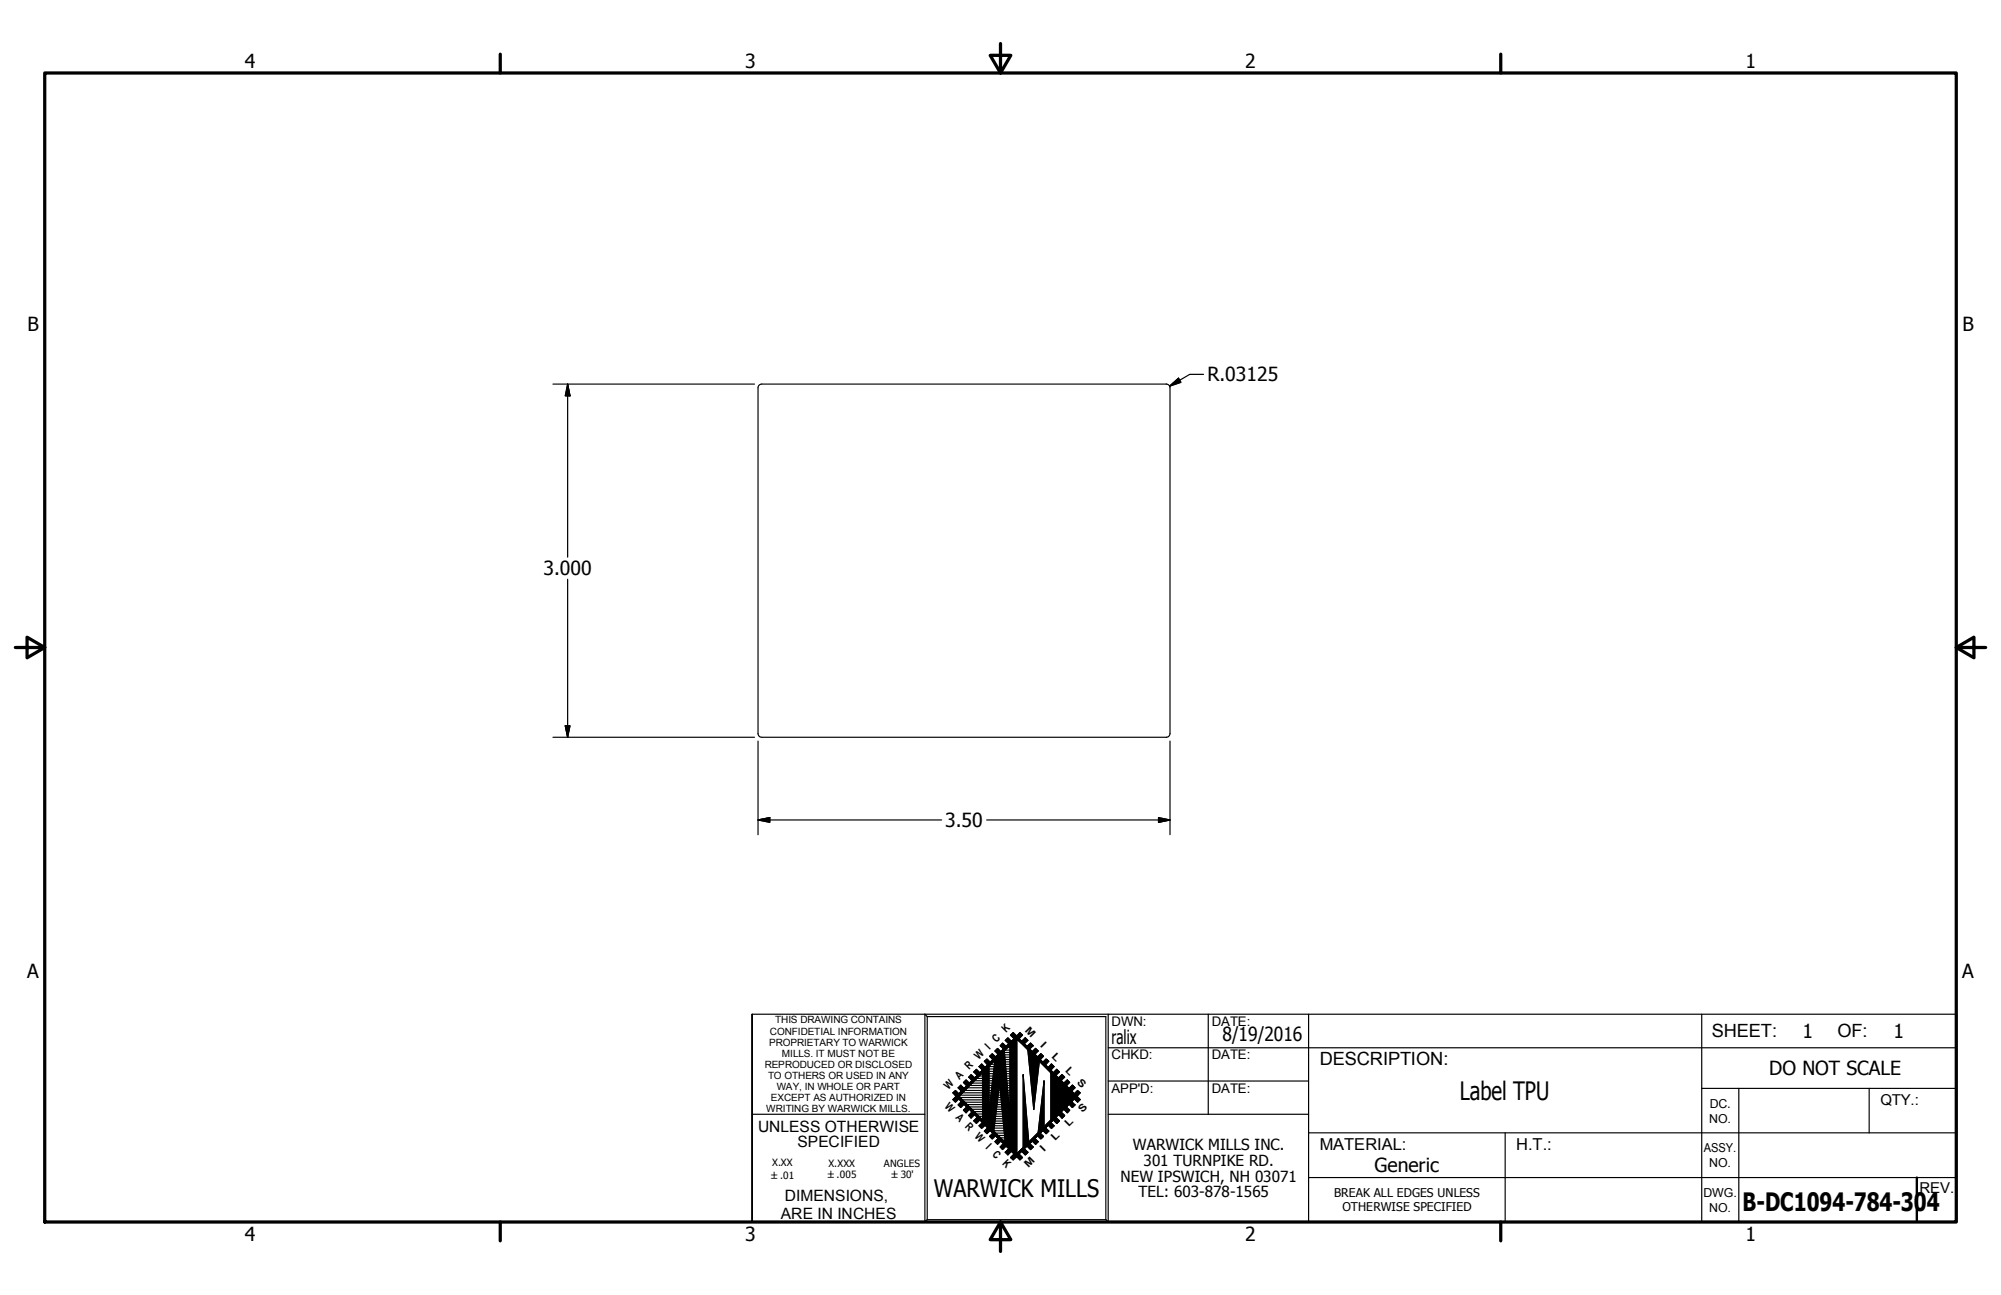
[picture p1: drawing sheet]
<svg xmlns="http://www.w3.org/2000/svg" width="432mm" height="279mm" viewBox="0 0 432 279" stroke-linecap="round" stroke-linejoin="round" font-family="sans-serif">
<!-- layer: Hatch (ANSI) -->
<g fill="#000" stroke="#000" stroke-width=".22">
<path d="M205.6 235.8l.6-.5 .7 .7zM206.3 236.5l.6 .6-1.3 .1zM205.6 235.8l1.3 .2-.6 .5zM206.9 236v.5h-.6zM205.6 237.2l1.3-.1-.7 .7zM213.1 229.7l-6.2 6.8zM212 230.9l.6-.6-5.7 6.2zM206.9 236.5l12.5 12.5-6.8-6.2zM210.9 232l.6-.5-4.6 5zM210.3 232.5l.6-.5-4 4.5zM209.2 233.7l.5-.6-2.8 3.4zM209.2 233.7l-2.3 2.8z"/>
<path d="M208 234.8l-1.1 1.7 .6-1.1zM206.9 236l.6-.6-.6 1.1zM206.3 236.5h.6v.6zM206.9 236.5l.6 1.2-.6-.6zM206.9 236.5l1.1 1.8-.5-.6zM206.9 236.5l2.3 2.8-.6-.5zM206.9 236.5l2.8 3.4zM206.9 236.5l3.4 4zM206.9 236.5l4.6 5.1zM206.9 236.5l5.1 5.7zM206.9 236.5l5.7 6.3zM206.8 234.7l.5-.6 .7 .7z"/>
<path d="M208.5 233l.7 .7-1.3-.1zM206.8 234.7l1.2 .1-.5 .6zM207.5 237.7l.5 .6-1.2 .1zM206.8 238.4l1.2-.1-.7 .7zM206.9 236.5l1.7 2.3-.6-.5zM207.9 233.6l1.3 .1-.6 .6zM208.6 234.3l-1.7 2.2 1.1-1.7zM208.6 238.8l.6 .5-1.3 .2zM207.9 239.5l1.3-.2-.7 .8zM209.5 231.8l.8 .7-1.3-.1zM209 232.4l1.3 .1-.6 .6zM209.7 233.1l.6-.6-3.4 4z"/>
<path d="M210.1 231.3l.6-.6 .8 .8zM211.8 229.6l.8 .7-1.3-.2zM210.1 231.3l1.4 .2-.6 .5zM211.3 230.1l1.3 .2-.6 .6zM212 230.9l-5.1 5.6zM212.4 229l.6-.5 .7 .7zM213.4 230v9.9l-1.4-8.4zM212 231.5l1.4 8.4-1.4 1.7zM213.4 239.9l1 4.2-2.4-2.5zM214.1 227.3l.7 .7-1.2-.1zM212.4 229l1.3 .2-.6 .5zM213.6 227.9l1.2 .1-.6 .6z"/>
<path d="M213.7 229.2l5.7-5.1zM214.7 226.8l.6-.6 .7 .7zM215.7 233.7l2.2 7.5-1 5.3zM214.7 228.8l2-2-1 6.9zM214.7 228.8l1 4.9-2.3 6.2zM214.7 226.8l1.3 .1-.6 .6zM215.4 227.5l4-3.4zM216.3 225l.8 .7-1.3-.1zM217.5 223.9l.7 .8-1.3-.2zM215.8 225.6l1.3 .1-.6 .6zM216.9 224.5l1.3 .2-.5 .5zM217.1 225.7l.6-.5 1.7-1.1z"/>
<path d="M218.1 223.3l.5-.5 .8 .7zM217.9 225.5l1.5-1.4-1.5 17.1zM213.1 229.7l6.3-5.6-12.5 12.4zM219.4 224.1l6.2 5.6zM219.4 224.1l5.6 5.1zM219.4 224.1l5.1 4.5zM219.4 224.1l3.9 3.4zM219.4 224.1l3.4 2.8zM219.4 224.1l2.8 2.2zM219.4 224.1l1.1 .6 .5 .5zM219.4 224.1h.5l.6 .6zM219.4 223.5l.5 .6h-.5z"/>
<path d="M219.4 223.5l1.3-.2-.8 .8zM220.1 222.8l.6 .5-1.3 .2zM218.1 223.3l1.3 .2-.6 .6zM218.8 224.1l.6-.6v.6zM218.2 224.7l.6-.6h.6zM217.7 225.2l.5-.5 1.2-.6zM217.1 225.7l2.3-1.6-2.9 2.2zM216 226.9l3.4-2.8zM215.4 227.5l4-3.4-4.6 3.9zM214.2 228.6l5.2-4.5zM213.7 229.2l5.7-5.1-6.3 5.6zM221.2 223.9l.6 .6-1.3 .2z"/>
<path d="M220.5 224.7l1.3-.2-.8 .7zM221.6 225.7l1.3-.1-.7 .7zM221.6 225.7l.8-.7 .5 .6zM219.4 224.1l1.6 1.1 .6 .5zM223.5 226.2l.5 .6-1.2 .1zM221.8 226.6l2.5 2.4-1.2 10.4zM222.8 226.9l1.2-.1-.7 .7zM223.9 228l1.3-.1-.7 .7zM224.6 227.3l.6 .6-1.3 .1zM219.4 224.1l4.5 3.9zM225 229.2l.7-.7 .6 .5zM225 229.2l1.3-.2-.7 .7z"/>
<path d="M226.9 229.6l.6 .5-1.3 .2zM226.8 231.5l5 5-5 5.1zM226.2 230.3l1.3-.2-.7 .8zM227.3 231.5l1.3-.2-.8 .7zM227.3 231.5l.7-.8 .6 .6zM226.8 230.9l5 5.6zM228.4 232.5l.8-.7 .5 .6zM229 239.9l.7 .8-1.3-.2zM231.8 236.5l-2.8 3.4zM228.4 232.5l1.3-.1-.7 .7zM229.6 239.3l.5-.5 .7 .7zM229.6 233.7l1.2-.1-.7 .7z"/>
<path d="M229.6 233.7l.7-.7 .5 .6zM229 233.1l2.8 3.4zM231.3 237.7l.7 .7-1.3-.1zM231.8 236.5l-.5 1.2-.6 .6zM231.4 234.1l.6 .6-1.3 .1zM230.7 234.8l1.3-.1-.7 .7zM230.7 238.3l1.3 .1-.6 .6zM219.4 224.1l6.2 5.6 6.2 6.8zM231.8 236.5l-5.6 6.3zM231.8 236.5l-5 5.7zM231.8 236.5l-4 4.5zM231.8 236.5l-3.4 4z"/>
<path d="M231.8 236.5l-1.7 2.3-.5 .5zM231.8 236.5l-1.1 1.8-.6 .5zM231.8 236.5v.6l-.5 .6zM231.8 236.5h.6l-.6 .6zM231.8 236l.6 .5h-.6zM231.8 236l1.3-.2-.7 .7zM232.5 235.3l.6 .5-1.3 .2zM231.3 235.4l.5 .6v.5zM230.7 234.8l.6 .6 .5 1.1zM230.1 234.3l.6 .5 1.1 1.7zM229.6 233.7l2.2 2.8zM228.4 232.5l3.4 4z"/>
<path d="M227.8 232l4 4.5zM227.3 231.5l4.5 5zM226.2 230.3l5.6 6.2zM225.6 229.7l6.2 6.8zM232.4 236.5l.7 .7-1.3-.1zM231.8 237.1l1.3 .1-.6 .6zM209.7 239.9l.6 .6-1.3 .2zM209 240.7l1.3-.2-.8 .7zM206.9 236.5l4 4.5zM210.1 241.8l.8-.8 .6 .6zM210.1 241.8l1.4-.2-.8 .8zM211.3 242.9l.7-.7 .6 .6z"/>
<path d="M211.3 242.9l1.3-.1-.8 .7zM212.4 244l.7-.7 .6 .6zM212.4 244l1.3-.1-.7 .7zM213.7 243.9l5.7 5.1zM214.2 244.5l.6 .5-1.2 .2zM215.7 233.7l-1.3 10.4-1-4.2zM213.6 245.2l1.2-.2-.7 .7zM215.4 245.6l.6 .6-1.3 .1zM214.7 246.3l1.3-.1-.7 .7zM216 246.2l3.4 2.8zM216.5 246.7l.6 .6-1.3 .2zM215.8 247.5l1.3-.2-.8 .7z"/>
<path d="M217.9 241.2l1.5 7.8-2.5-2.5zM219.4 224.1v24.9l-1.5-7.8zM216.7 226.8l1.2 14.4-2.2-7.5zM217.7 247.8l.5 .6-1.3 .2zM216.9 248.6l1.3-.2-.7 .8zM218.2 248.4l1.2 .6h-.6zM218.1 249.7l.7-.7 .6 .6zM231.8 236.5l-5.6 6.3-6.8 6.2zM212.6 242.8l6.8 6.2zM213.1 243.3l6.3 5.7zM219.4 249l2.2-1.7zM219.4 249l2.8-2.3z"/>
<path d="M219.4 249l3.9-3.4zM219.4 249l4.5-4zM219.4 249l5.6-5.1zM219.4 249l6.2-5.7zM214.2 244.5l5.2 4.5zM214.8 245l4.6 4zM215.4 245.6l4 3.4zM216.5 246.7l2.9 2.3zM217.1 247.3l2.3 1.7-1.7-1.2zM217.7 247.8l1.7 1.2-1.2-.6zM218.8 249h.6v.6zM219.4 249h.5l-.5 .6z"/>
<path d="M218.1 249.7l1.3-.1-.8 .7zM219.9 249l.8 .7-1.3-.1zM219.4 249l1.1-.6-.6 .6zM221 247.8l.8 .8-1.3-.2zM219.4 249l1.6-1.2-.5 .6zM219.4 249.6l1.3 .1-.6 .6zM220.8 231.8l1.2 14.5-1.2 1.2zM220.5 248.4l1.3 .2-.6 .6zM221.6 247.3l.6-.6 .7 .8zM219.4 249l3.4-2.8zM223.3 245.6l.7 .7-1.2-.1zM221.6 247.3l1.3 .2-.5 .5z"/>
<path d="M222.8 246.2l1.2 .1-.5 .6zM224.5 244.5l.7 .7-1.3-.2zM219.4 249l5.1-4.5zM223.9 245l1.3 .2-.6 .5zM225.3 233.2v9.8l-1.3 1.3zM225 243.9l.6-.6 .7 .7zM219.4 249l6.8-6.2zM226.2 242.8l.6-.6 .7 .7zM225 243.9l1.3 .1-.6 .6zM226.2 242.8l1.3 .1-.6 .6zM227.3 241.6l.5-.6 .8 .8zM231.8 236.5l-4.5 5.1z"/>
<path d="M227.3 241.6l1.3 .2-.6 .6zM228.4 240.5l1.3 .2-.5 .5zM229.6 239.3l1.2 .2-.5 .6z"/>
</g>
<!-- layer: Border (ANSI) -->
<path d="M9.7 15.7h412.4v248h-412.4zM107.9 11.7v4M215.9 9.4v6.3l-2.2-3.8h4.4l-2.2 3.8M323.8 11.7v4M3.3 139.7h6.4l-3.9-2.2v4.4l3.9-2.2M422.1 139.7l3.9 2.2v-4.4l-3.9 2.2h6.4M107.9 263.7v4M215.9 263.7l2.2 3.8h-4.4l2.2-3.8v6.3M323.8 263.7v4" fill="none" stroke="#000" stroke-width=".7"/>
<!-- layer: Title (ANSI) -->
<path d="M422.1 218.8v44.9M413.6 254.1v9.6" fill="none" stroke="#000" stroke-width=".51"/>
<!-- layer: 0 -->
<g fill="none" stroke="#000" stroke-width=".25">
<path d="M162.3 218.8h259.8M200.1 219.3l-.5-.5v44.9l.5-.6M200.1 219.3v43.8M200.1 219.3h38.5v43.8M239.1 218.8v44.9l-.5-.6M260.7 218.8v21.6M282.4 218.8v44.9M367.2 218.8v44.9M206.9 236.5l12.5-12.4 12.4 12.4-12.4 12.5zM207.1 236.8h4.9M207.2 236.3h4.8M207.6 237.3h4.4"/>
<path d="M207.7 235.8h4.3M208.2 237.8h3.8M208.2 235.3h3.8M208.7 238.3h3.3M208.7 234.7h3.3M209.2 238.8h2.8M209.2 234.2h2.8M209.7 239.3h2.3M209.7 233.7h2.3M210.2 239.8h1.8M210.2 233.2h1.8M210.8 232.7h1.2"/>
<path d="M211.3 232.2h.7M211.8 231.6h.2M212 231.5v10.1M213.4 239.8h.1M213.4 230.1h1.1M213.4 230.6h1.1M213.4 231.1h1M213.4 236.8h.4M213.4 237.3h.3M213.4 237.8h.3M213.4 238.3h.2M213.4 238.8h.2"/>
<path d="M213.4 239.3h.1M213.4 235.3h.5M213.4 235.8h.5M213.4 236.3h.5M213.4 234.7h.6M213.4 234.2h.7M213.4 231.6h1M213.4 232.2h.9M213.4 232.7h.8M213.4 233.2h.8M213.4 233.7h.7M213.9 229.6h.7"/>
<path d="M214.4 229.1h.2M214.7 228.8l-1.3 11.1v-9.9M214.9 239.8h1.4M215 239.3h1.2M215.1 238.8h1.1M215.1 238.3h1.1M215.2 237.8h.9M215.3 237.3h.7M215.3 236.8h.7M215.4 236.3h.5M215.5 235.8h.4M215.5 235.3h.3"/>
<path d="M215.6 234.7h.2M215.6 234.2h.1M215.6 234.1h.1M215.7 233.7h.1M216.7 227.1h1.2M216.8 227.6h1.1M216.9 228.6h1M216.9 228.1h1M216.9 229.1h1M216.9 226.6h1M217 230.1h.9M217 229.6h.9"/>
<path d="M217 230.6h.9M217.1 231.1h.8M217.1 231.6h.8M217.2 232.2h.7M217.2 232.7h.7M217.2 233.2h.7M217.3 233.7h.6M217.4 234.7h.5M217.4 234.2h.5M217.4 226h.5M217.4 235.3h.5M217.5 235.8h.4"/>
<path d="M217.5 236.3h.4M217.6 236.8h.3M217.6 237.3h.3M217.7 237.8h.2M217.7 238.3h.2M217.7 238.8h.2M217.8 239.8h.1M217.8 239.3h.1M217.9 225.5v15.7l-1.2-14.4M219.4 224.1v24.9v-24.9M221.2 223.9l-.7 .8-.6-.6 .8-.8-.6-.5-.7 .7-.8-.7-.5 .5 .7 .8-.6 .6-.7-.8-.6 .6 .8 .7-.6 .5-.8-.7-.5 .6 .7 .7-.5 .6-.7-.7-.6 .6 .7 .7-.6 .5-.7-.7-.5 .6 .6 .7-.5 .6-.7-.7-.6 .5 .7 .7-.5 .6-.8-.7-.5 .5 .7 .8-.5 .6-.8-.8-.6 .6 .8 .7-.6 .5-.8-.7-.5 .6 .7 .7-.5 .6-.7-.7-.6 .6 .7 .7-.6 .5-.7-.7-.5 .6 .7 .7-.6 .6-.7-.7-.6 .5 .7 .7-.7 .7 .6 .6 .7-.7 .6 .6-.7 .7 .5 .6 .7-.7 .6 .5-.7 .7 .6 .6 .7-.8 .5 .6-.7 .8 .5 .5 .8-.7 .6 .5-.8 .8 .6 .6 .8-.8 .5 .6-.7 .7 .5 .6 .8-.7 .5 .5-.7 .7 .6 .6 .7-.7 .5 .6-.6 .7 .5 .5 .7-.7 .6 .6-.7 .7 .6 .6 .7-.7 .5 .5-.7 .8 .5 .5 .8-.7 .6 .5-.8 .8 .6 .6 .7-.8 .6 .6-.7 .7 .5 .6 .8-.7 .7 .7 .6-.6-.8-.7 .6-.6 .7 .8 .6-.6-.6 .6M221.2 223.9l.6 .6-.8 .7 .6 .5 .8-.7 .5 .6"/>
<path d="M221.2 223.9l.6 .6M221.8 226.6l1.3 12.8 1.2-10.4M222.4 225l.5 .6M222.9 225.6l-.7 .7 .6 .6 .7-.7 .5 .6-.7 .7 .6 .5 .7-.7 .6 .6-.7 .7 .5 .6 .7-.7M223.5 226.2l.5 .6M224.6 227.3l.6 .6M226.3 229l-.6-.5 .6 .5-.7 .7 .6 .6 .7-.7 .6 .5-.7 .8 .5 .6 .7-.8 .6 .6-.8 .7 .6 .5 .8-.7 .5 .6-.7 .7 .6 .6 .7-.7 .5 .6-.7 .7 .6 .5 .7-.7M226.8 231.5v10.1M226.9 229.6l.6 .5M228 230.7l.6 .6M229.2 231.8l.5 .6M230.3 233l.5 .6"/>
<path d="M230.8 239.5l-.5 .6-.7-.8-.6 .6 .7 .8-.5 .5 .5-.5M230.8 239.5l-.5 .6M231.4 239l-.7-.7-.6 .5 .7 .7M231.4 239l.6-.6-.6 .6M232 234.7l-.6-.6 .6 .6-.7 .7 .5 .6 .7-.7 .6 .5-.7 .7 .7 .7-.6 .6-.7-.7-.5 .6 .7 .7M239.1 233.2h43.3M239.1 226.1h183M367.2 234.8h54.9M375.2 234.8v28.9M403.4 234.8v9.6M162.3 240.4h37.3M210.8 240.3h1.2"/>
<path d="M211.3 240.9h.7M211.8 241.4h.2M214.4 244.1l1.3-10.4 1.2 12.8M214.4 244h2.3M214.5 243.4h2.1M214.6 242.9h1.9M214.6 242.4h1.9M214.7 241.9h1.8M214.8 241.4h1.6M214.8 240.9h1.5M214.8 244.5h1.9M214.9 240.3h1.4"/>
<path d="M215.3 245h1.5M215.8 245.5h1M216.3 246h.6M217.9 240.3h.1M217.9 240.9h.1M222 246.3l-1.2-14.5v15.7M223.5 246.9l-.7-.7-.6 .5 .7 .8-.5 .5-.8-.7-.6 .5 .8 .8M224.6 245.7l-.7-.7-.6 .6 .7 .7-.5 .6 .5-.6M225.3 243v-9.8l-1.3 11.1M225.7 244.6l.6-.6-.6 .6-.7-.7-.5 .6 .7 .7-.6 .5 .6-.5M226.9 243.5l.6-.6-.6 .6-.7-.7-.6 .5 .7 .7M228 242.4l.6-.6-.6 .6-.7-.8-.5 .6 .7 .7"/>
<path d="M229.2 241.2l-.8-.7-.6 .5 .8 .8M239.1 240.4h43.3M282.4 254.1h139.7M282.4 244.4h139.7M324.8 244.4v19.3M162.3 263.7v-44.9v44.9M200.1 263.1h38.5M422.1 263.7h-259.8h259.8"/>
</g>
<!-- layer: Sketch Geometry (ANSI) -->
<path d="M251.7 82.9a.79 .79 0 0 1 .8 .8v74.6a.79 .79 0 0 1-.8 .8M251.7 82.9h-87.3a.79 .79 0 0 0-.8 .8v74.6a.79 .79 0 0 0 .8 .8h87.3" fill="none" stroke="#000" stroke-width=".25"/>
<!-- layer: Dimension (ANSI) -->
<g fill="none" stroke="#000" stroke-width=".25">
<path d="M119.3 82.9h43.5M122.5 82.9l.5 2.5h-1zM122.5 82.9v37.3M252.4 83.3l1.9-1.7 .5 .9zM259.7 80.8h-3l-4.3 2.5M122.5 125v34.1M119.3 159.1h43.5M122 156.6h1l-.5 2.5zM163.6 159.9v20.2M252.5 159.9v20.2M163.6 176.9l2.5-.5v1zM163.6 176.9h39.6"/>
<path d="M212.9 176.9h39.6M250 176.4l2.5 .5-2.5 .5z"/>
</g>
<path d="M122.5 82.9l.5 2.5zM122.5 82.9l.5 2.5h-1zM252.4 83.3l1.9-1.7zM252.4 83.3l1.9-1.7 .5 .9zM122 156.6l.5 2.5zM122 156.6h1l-.5 2.5zM163.6 176.9l2.5-.5zM163.6 176.9l2.5-.5v1zM250 177.4l2.5-.5zM250 176.4l2.5 .5-2.5 .5z" fill="#000" stroke="#000" stroke-width=".25"/>
<g font-size="5.5">
<text x="315" y="237.2">Label TPU</text>
<text x="376" y="261.4">B-DC1094-784-304</text>
</g>
<text font-size="5.2" x="201.5" y="258.2">WARWICK MILLS</text>
<g font-size="4.2">
<text x="52.8" y="14.7">4</text>
<text x="160.8" y="14.7">3</text>
<text x="268.7" y="14.7">2</text>
<text x="376.7" y="14.7">1</text>
<text x="5.9" y="71.4">B</text>
<text x="423.5" y="71.4">B</text>
<text x="260.5" y="82.3">R.03125</text>
<text x="117.3" y="124.1">3.000</text>
<text x="204" y="178.4">3.50</text>
<text x="5.8" y="211.1">A</text>
<text x="423.4" y="211.1">A</text>
<text x="239.8" y="225.3">ralix</text>
<text x="263.8" y="224.7">8/19/2016</text>
<text x="388.9" y="224">1</text>
<text x="408.6" y="224">1</text>
<text x="381.8" y="232">DO NOT SCALE</text>
<text x="296.6" y="252.8">Generic</text>
<text x="52.8" y="267.7">4</text>
<text x="160.8" y="267.7">3</text>
<text x="268.7" y="267.7">2</text>
<text x="376.7" y="267.7">1</text>
</g>
<g font-size="3.9">
<text x="369.4" y="223.8">SHEET:</text>
<text x="396.5" y="223.8">OF:</text>
<text x="284.8" y="229.8">DESCRIPTION:</text>
</g>
<g font-size="3.6">
<text x="284.8" y="248.1">MATERIAL:</text>
<text x="327.2" y="248.1">H.T.:</text>
</g>
<g font-size="3.4">
<text x="163.6" y="244.2">UNLESS OTHERWISE</text>
<text x="172.1" y="247.5">SPECIFIED</text>
<text x="168.5" y="263">ARE IN INCHES</text>
<text x="169.4" y="259.1">DIMENSIONS,</text>
</g>
<g font-size="3.3">
<text x="244.5" y="248.2">WARWICK MILLS INC.</text>
<text x="246.8" y="251.6">301 TURNPIKE RD.</text>
<text x="241.8" y="255">NEW IPSWICH, NH 03071</text>
<text x="245.7" y="258.3">TEL: 603-878-1565</text>
</g>
<g font-size="3.2">
<text x="405.8" y="238.3">QTY.:</text>
<text x="414.2" y="257.5">REV.</text>
</g>
<g font-size="2.9">
<text x="239.8" y="221.3">DWN:</text>
<text x="261.5" y="221.3">DATE:</text>
<text x="239.8" y="228.5">CHKD:</text>
<text x="261.5" y="228.5">DATE:</text>
<text x="239.8" y="235.7">APP'D:</text>
<text x="261.5" y="235.7">DATE:</text>
</g>
<g font-size="2.7">
<text x="368.9" y="239">DC</text>
<text x="368.8" y="242.2">NO.</text>
<text x="367.7" y="248.6">ASSY.</text>
<text x="368.8" y="251.8">NO.</text>
<text x="367.6" y="258.2">DWG.</text>
<text x="368.8" y="261.4">NO.</text>
</g>
<g font-size="2.6">
<text x="287.9" y="258.2">BREAK ALL EDGES UNLESS</text>
<text x="289.7" y="261.4">OTHERWISE SPECIFIED</text>
</g>
<g font-size="2.3">
<text x="203.7" y="238.8" transform="rotate(45 203.7 238.8)">W A R W I C K</text>
<text x="204.7" y="235.3" transform="rotate(-45 204.7 235.3)">W A R W I C K</text>
</g>
<g font-size="2.2">
<text x="167.3" y="220.8">THIS DRAWING CONTAINS</text>
<text x="166" y="225.6">PROPRIETARY TO WARWICK</text>
<text x="166.1" y="223.2">CONFIDETIAL INFORMATION</text>
<text x="221" y="222.4" transform="rotate(45 221 222.4)">M</text>
<text x="224.4" y="225.7" transform="rotate(45 224.4 225.7)">I</text>
<text x="165" y="230.4">REPRODUCED OR DISCLOSED</text>
<text x="165.7" y="232.8">TO OTHERS OR USED IN ANY</text>
<text x="168.7" y="228">MILLS. IT MUST NOT BE</text>
<text x="226.8" y="228.2" transform="rotate(45 226.8 228.2)">L</text>
<text x="229.8" y="231.1" transform="rotate(45 229.8 231.1)">L</text>
<text x="232.3" y="233.6" transform="rotate(45 232.3 233.6)">S</text>
<text x="165.4" y="240">WRITING BY WARWICK MILLS.</text>
<text x="166.4" y="237.6">EXCEPT AS AUTHORIZED IN</text>
<text x="167.6" y="235.2">WAY, IN WHOLE OR PART</text>
<text x="372.8" y="239">.</text>
<text x="230.6" y="243.2" transform="rotate(-45 230.6 243.2)">L</text>
<text x="233.6" y="240.2" transform="rotate(-45 233.6 240.2)">S</text>
<text x="166.6" y="251.6">X.XX</text>
<text x="178.8" y="251.7">X.XXX</text>
<text x="190.8" y="251.7">ANGLES</text>
<text x="221.9" y="251.9" transform="rotate(-45 221.9 251.9)">M</text>
<text x="225.3" y="248.6" transform="rotate(-45 225.3 248.6)">I</text>
<text x="227.7" y="246.2" transform="rotate(-45 227.7 246.2)">L</text>
</g>
<g font-size="2.1">
<text x="166.4" y="254.3">±.01</text>
<text x="178.6" y="254.2">±.005</text>
<text x="192.4" y="254.1">±30'</text>
</g>
</svg>
